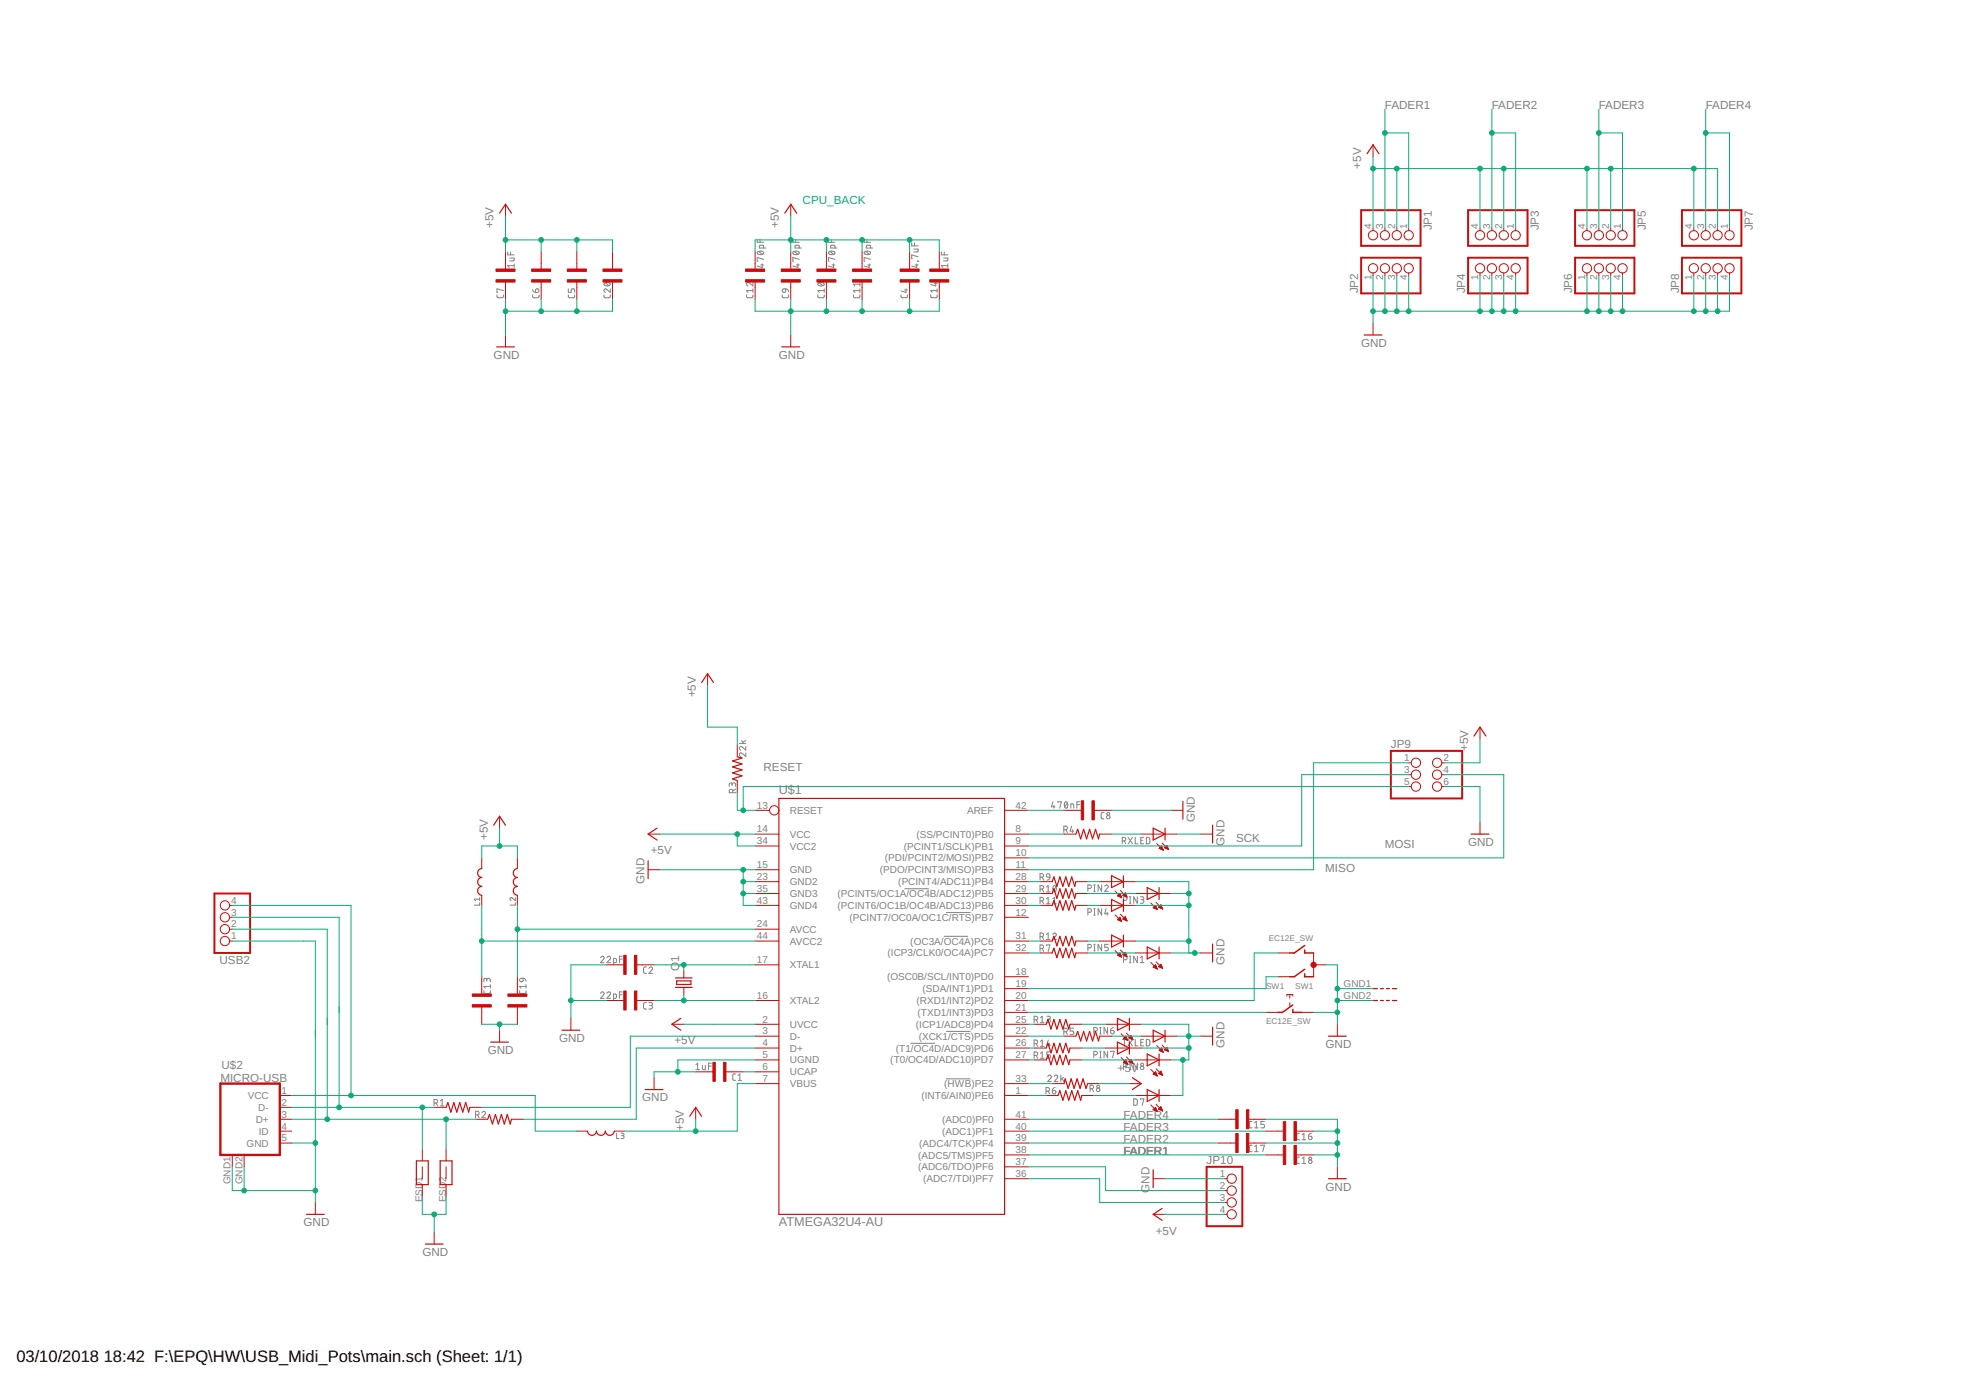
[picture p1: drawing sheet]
<svg xmlns="http://www.w3.org/2000/svg" width="420mm" height="297mm" viewBox="0 0 420 297" stroke-linecap="round" stroke-linejoin="round" font-family="sans-serif">
<g fill="none" stroke="#808080" stroke-width=".21">
<path d="M108.5 53.8v.7h1.4M108.9 55.1h1l-.2 .6-.8 .1M109.1 53.8v.7M109.9 56.8h-1.4l.3 .3M109.9 56.4v.7M161.8 51.2v.6h1.4M161.9 53.8a.75 .75 0 0 1 1.3 .3 .73 .73 0 0 1-.7 .4 .73 .73 0 0 1-.6-.6zM162.1 53.7l.8 .6M162.4 51.2v.6M162.6 56.6h.6M162.9 56.4v.7l-1.1-.2M163.2 53l-.1-.6-.8 .1v.5h1.4"/>
<path d="M163.2 55.4l-1.4-.4v.8h.2M169.4 51.2v.6h1.4M169.5 53.8a.75 .75 0 0 1 1.3 .3 .76 .76 0 0 1-.7 .3 .76 .76 0 0 1-.6-.5zM169.8 53.7l.7 .6M170.1 51.2v.6M170.2 56.6h.6M170.5 56.4v.7l-1.1-.2M170.8 53l-.1-.6-.8 .1v.5h1.4M170.8 55.4l-1.4-.4v.8h.2M177.1 51.2v.6h1.3M177.2 53.8a.75 .75 0 0 1 1.2 .3 .76 .76 0 0 1-.7 .3 .76 .76 0 0 1-.6-.5zM177.4 53.7l.7 .6"/>
<path d="M177.7 51.2v.6M177.8 56.6h.6M178.1 56.4v.7l-1-.2M178.4 53l-.1-.6-.8 .1v.5h1.4M178.4 55.4l-1.3-.4v.8h.1M184.7 51.2v.6h1.4M184.8 53.8a.75 .75 0 0 1 1.2 .3 .76 .76 0 0 1-.7 .3 .76 .76 0 0 1-.6-.5zM185 53.7l.8 .6M185.3 51.2v.6M185.4 56.6h.7M185.8 56.4v.7l-1.1-.2M186.1 53l-.2-.6-.7 .1-.1 .5h1.4"/>
<path d="M186.1 55.4l-1.4-.4v.8h.1M194.8 51.9v.6h1.4M195.3 53.2h.9l-.1 .6h-.8M195.5 51.9v.6M195.6 56.6h.6M195.9 56.4v.7l-1.1-.2M196.1 55.8l.1 .1zM196.2 54.9l-1.4-.4v.7h.2M201.2 53.8v.7h1.4M201.7 55.1h.9l-.1 .6-.8 .1M201.8 53.8v.7M202.6 56.8h-1.4l.3 .3"/>
<path d="M202.6 56.4v.7M106.2 63v.4l.3 .2h.9l.2-.2v-.4M107.6 62.1l-1.4-.4v.8h.2M113.8 63l.1 .4 .2 .2h.9l.2-.6M113.8 61.9l.1 .3 .5 .3M114.5 61.8a.39 .39 0 0 1 .7 .1 .39 .39 0 0 1-.4 .6h-.4zM121.5 63v.4l.3 .2h.8l.2-.6M121.5 61.7v.8h.5v-.5a.39 .39 0 0 1 .4-.3 .39 .39 0 0 1 .4 .3v.5M129.1 63v.4l.3 .2h.9l.1-.6M129.2 60.5a.75 .75 0 0 1 1.2 .4 .74 .74 0 0 1-.7 .2 .74 .74 0 0 1-.6-.5zM129.4 60.4l.7 .6M130.4 61.7v.8l-.7-.7a.37 .37 0 0 0-.6 .2 .37 .37 0 0 0 .3 .5"/>
<path d="M159.5 63l.1 .4 .3 .2h.8l.2-.2v-.4M160.9 60.3v.8l-.8-.6a.37 .37 0 0 0-.5 .1 .37 .37 0 0 0 .3 .5M160.9 62.1h-1.4l.4 .4M160.9 61.7v.8M167.2 63v.4l.3 .2h.8l.2-.2v-.4M167.3 61.8l.6-.1v.5a.38 .38 0 0 1-.5 .2 .38 .38 0 0 1-.1-.6zM167.9 61.7l.5 .3 .1 .3M174.8 63v.4l.3 .2h.9l.1-.2v-.4M174.9 60.5a.75 .75 0 0 1 1.2 .4 .77 .77 0 0 1-1.3-.3zM175.1 60.4l.8 .6M176.1 61.7v.8M176.1 62.1h-1.3l.3 .4"/>
<path d="M182.4 63v.4l.3 .2h.9l.1-.2 .1-.4M183.8 62.1h-1.4l.3 .4M183.8 60.3v.8M183.8 61.7v.8M183.8 60.7h-1.4l.3 .4M192.6 63v.4l.3 .2h.8l.2-.2v-.4M193.3 62h.6M193.6 61.7v.8l-1-.3M198.9 63v.4l.3 .2h.9l.2-.2v-.4M199.7 60.6h.6M200 60.3v.8l-1.1-.3M200.3 62.1h-1.4l.3 .4"/>
<path d="M200.3 61.7v.8M158 158.9h1.4M158.5 158.3l.4 .6M159.4 159.5v.8l-.8-.7a.37 .37 0 0 0-.6 .2 .37 .37 0 0 0 .3 .5M159.4 158.3l-.7 .3M156.5 167.7a.38 .38 0 0 1 .3-.4 .38 .38 0 0 1 .4 .4v.3M156.5 167.9l-.1-.5-.3-.1-.2 .1v.6M156.6 169.4v-.4a.38 .38 0 0 0-.4-.4 .38 .38 0 0 0-.3 .4v.4h1.3M157.2 168.6l-.6 .4M159.4 160.9v.7l-.8-.6a.37 .37 0 0 0-.6 .1 .37 .37 0 0 0 .3 .5M225 171.3l-.3 1.1h.8M225.2 172.1v.6"/>
<path d="M226.1 171.5v-.2h.7l-.3 1.4M227.4 177.3h.3a.38 .38 0 0 0 .4-.4 .38 .38 0 0 0-.4-.3h-.3v1.3M227.6 171.4h.1a.68 .68 0 0 1 .5 .6 .68 .68 0 0 1-.5 .7l-.2-.7zM227.8 177.3l.3 .6M228.1 171.6l-.6 .8M228.9 172.7v-.9l.5 .1 .1 .8M229 176.6l-.3 1h.8M229.2 177.3v.6M230.1 171.9h.7M230.8 171.3h-.7v1.4M235.9 173.6l-.4 .1-.2 .2 .1 .9 .1 .2h.4M239.8 179.7h.4a.38 .38 0 0 0 .4-.4 .38 .38 0 0 0-.4-.4h-.4v1.4"/>
<path d="M240.3 179.7l.3 .6M241.1 178.9l.9 1.4M242 178.9l-.9 1.4M242.6 178.9v1.4h.6M243.8 179.6h.4M244.4 178.9h-.6v1.4h.6M245 178.9l.5 .1 .2 .2v.7l-.2 .4h-.5zM102.5 192.9v.5h-1.1M102.5 191.8v.7M102.5 192.2h-1.1l.2 .3M110.1 191.8v.7l-.6-.6a.32 .32 0 0 0-.5 .1 .32 .32 0 0 0 .2 .5M110.1 192.9v.5h-1.1"/>
<path d="M193.4 189.9h5.1M202.3 195h5M222.3 187.5h.4a.38 .38 0 0 0 .3-.4 .38 .38 0 0 0-.3-.4h-.4v1.4M222.3 190h.4a.38 .38 0 0 0 .3-.4 .38 .38 0 0 0-.3-.4h-.4v1.4M222.3 192.5h.4a.38 .38 0 0 0 .3-.3 .38 .38 0 0 0-.3-.4h-.4v1.3M222.7 187.5l.3 .6M222.7 190l.3 .6M222.7 192.5l.3 .6M223.6 189.5l.4-.3v1.4M223.6 192.1l.4-.3v1.3M223.6 199.7l.4-.3v1.4M223.6 190.6h.8"/>
<path d="M223.6 193.1h.8M223.7 186.8l.3-.1 .3 .1 .1 .7-.7-.1zM224.4 187.5l-.3 .5-.3 .1M225 199.7a.37 .37 0 0 1 .5-.3 .37 .37 0 0 1 .1 .6l-.6 .8h.8M225 193.1h.8M225 192.1l.4-.3v1.3M225.2 189.3h.1a.68 .68 0 0 1 .5 .6 .68 .68 0 0 1-.5 .7l-.3-.7zM225.7 189.5l-.6 .8M232.5 189.9h.4a.38 .38 0 0 0 .4-.4 .38 .38 0 0 0-.4-.4h-.4v1.4M232.5 194.9h.4a.38 .38 0 0 0 .4-.3 .38 .38 0 0 0-.4-.4h-.4v1.4M233.8 189.1h.3M233.8 190.5h.3"/>
<path d="M233.8 194.2h.3M233.8 195.6h.3M233.9 189.1v1.4M233.9 194.2v1.4M235.4 189.1v1.4l-.7-1.4v1.4M235.4 194.2v1.4l-.7-1.4v1.4M236.1 189.4a.37 .37 0 0 1 .5-.3 .37 .37 0 0 1 .1 .6l-.6 .8h.8M236.4 194.2l-.3 1.1h.8M236.6 194.9v.7M240.1 192.4h.4a.38 .38 0 0 0 .4-.4 .38 .38 0 0 0-.4-.4h-.4v1.4M241.4 191.6h.3M241.4 193h.3"/>
<path d="M241.5 191.6v1.4M243.1 191.6v1.4l-.8-1.4v1.4M243.7 191.6l.6 .1 .2 .2-.2 .3-.4 .1M244.1 192.3a.38 .38 0 0 1 .4 .3 .38 .38 0 0 1-.4 .4h-.4M103.4 211.7v.4l.3 .2h.9l.2-.2v-.4M104 209.4a.38 .38 0 0 1 .4-.4 .38 .38 0 0 1 .4 .4v.4M104 209.7v-.5l-.3-.1-.3 .1v.6M104.8 210.4v.8M104.8 210.8h-1.4l.3 .4M111 211.7l.1 .4 .2 .2h.9l.2-.6M111.1 209.2l.7-.2v.5a.38 .38 0 0 1-.5 .3 .38 .38 0 0 1-.2-.6zM111.8 209l.4 .2 .2 .5"/>
<path d="M112.4 210.8h-1.4l.3 .4M112.4 210.4v.8M128.4 204.7a.37 .37 0 0 1 .5-.3 .37 .37 0 0 1 .1 .6l-.6 .7h.7M128.4 212.3a.37 .37 0 0 1 .5-.3 .37 .37 0 0 1 .1 .6l-.6 .7h.7M129.7 204.7a.37 .37 0 0 1 .5-.3 .37 .37 0 0 1 .2 .6l-.7 .7h.8M129.7 212.3a.38 .38 0 0 1 .5-.3 .38 .38 0 0 1 .2 .6l-.7 .7h.8M131.1 205.7l.6-.1-.1-.8h-.5v1.4M131.1 213.3l.6-.1-.1-.8h-.5v1.4M132.4 205h.6M132.4 212.6h.6M133 204.3h-.6v1.4M133 212h-.6v1.3"/>
<path d="M138.2 206.6l-.5 .1-.2 .2 .1 .9 .1 .2h.5M138.2 214.2l-.5 .1-.2 .3 .1 .8 .1 .2h.5M138.7 206.9a.37 .37 0 0 1 .5-.2 .37 .37 0 0 1 .1 .5l-.6 .8h.7M138.7 214.2h.4l.3 .3-.1 .3-.4 .1M139.1 214.9a.38 .38 0 0 1 .3 .3 .38 .38 0 0 1-.3 .4h-.4M201.8 200.1h5M221 217.9h.4a.38 .38 0 0 0 .4-.3 .38 .38 0 0 0-.4-.4h-.4v1.3M221.5 217.9l.3 .6M222.3 202.7h.4a.38 .38 0 0 0 .3-.4 .38 .38 0 0 0-.3-.4h-.4v1.4M222.3 200.2h.4a.38 .38 0 0 0 .3-.4 .38 .38 0 0 0-.3-.4h-.4v1.4M222.4 217.5l.3-.3v1.3M222.4 218.5h.7"/>
<path d="M222.7 202.7l.3 .6M222.7 200.2l.3 .6M223.6 202.1v-.2h.8l-.4 1.4M223.6 200.8h.8M223.7 217.2h.6l.2 .2-.2 .4h-.4M224.1 217.8a.38 .38 0 0 1 .4 .4 .38 .38 0 0 1-.4 .3h-.4M229.5 219.7h-.8v.6h.5a.39 .39 0 0 1 .3 .4 .39 .39 0 0 1-.3 .4h-.5M232.5 202.6h.4a.38 .38 0 0 0 .4-.4 .38 .38 0 0 0-.4-.4h-.4v1.4M233.8 201.8h.3M233.8 203.2h.3M233.9 201.8v1.4M235 219.6h.3"/>
<path d="M235.2 219.6v1.4M235.4 201.8v1.4l-.7-1.4v1.4M236.7 219.6v1.4l-.8-1.4v1.4M236.9 201.8h-.8v.6h.4a.39 .39 0 0 1 .4 .4 .39 .39 0 0 1-.4 .4h-.4M238 219.6l-.5 .2-.1 .4M240.1 205.1h.4a.38 .38 0 0 0 .4-.4 .38 .38 0 0 0-.4-.4h-.4v1.4M241.4 205.7h.3M241.4 204.3h.3M241.5 204.3v1.4M243.1 204.3v1.4l-.8-1.4v1.4M243.7 205.7h.8M243.7 204.7l.4-.4v1.4"/>
<path d="M92.8 235.7h.3a.38 .38 0 0 0 .4-.4 .38 .38 0 0 0-.4-.4h-.3v1.4M93.2 235.7l.3 .6M94.1 235.2l.4-.3v1.4M94.1 236.3h.8M101.6 238.3h.4a.38 .38 0 0 0 .4-.4 .38 .38 0 0 0-.4-.4h-.4v1.4M102.1 238.3l.3 .6M103 237.8a.38 .38 0 0 1 .5-.3 .38 .38 0 0 1 .2 .6l-.7 .8h.8M148.7 227.5l.4-.3v1.4M148.7 228.6h.8M150.1 227.7v.6l.2 .3h.4v-.9M151.4 227.8h.6M152 227.2h-.6v1.4"/>
<path d="M157.2 229.5h-.4l-.2 .3v.9l.2 .1 .4 .1M157.7 230.9h.8M157.7 229.8l.4-.3v1.4M194.6 222.9h5.1M202.3 220.4h5M202.3 230.5h5M221 223h.4a.38 .38 0 0 0 .4-.4 .38 .38 0 0 0-.4-.4h-.4v1.4M221 225.6h.4a.38 .38 0 0 0 .4-.4 .38 .38 0 0 0-.4-.4h-.4v1.4M221.5 223l.3 .6M221.5 225.6l.3 .6M222.4 222.6l.3-.4v1.4M222.4 225.1l.3-.3v1.4"/>
<path d="M222.4 223.6h.7M222.4 226.2h.7M223.5 233.2h.4a.38 .38 0 0 0 .4-.4 .38 .38 0 0 0-.4-.4h-.4v1.4M223.9 230a.38 .38 0 0 1 .6-.2 .38 .38 0 0 1 .1 .6l-.7 .7h.8M224 233.2l.3 .6M224 222.2l-.3 1.1h.8M224.3 223v.6M224.5 224.8h-.8v.6h.5a.39 .39 0 0 1 .3 .4 .39 .39 0 0 1-.3 .4h-.5M224.9 233h.5a.39 .39 0 0 1 .3 .5 .39 .39 0 0 1-.4 .3 .39 .39 0 0 1-.4-.4zM225.3 230a.38 .38 0 0 1 .5-.2 .38 .38 0 0 1 .2 .6l-.7 .7h.8M225.5 232.4l-.4 .1-.2 .5M226.7 229.7v1.4"/>
<path d="M227 230.5l.3 .6M227.3 230.2l-.6 .5M227.4 220.5h.3a.38 .38 0 0 0 .4-.4 .38 .38 0 0 0-.4-.4h-.3v1.4M227.8 220.5l.3 .6M233 232.7h.3a.38 .38 0 0 0 .4-.4 .38 .38 0 0 0-.4-.4h-.3v1.4M233.4 232.7l.3 .6M233.8 220.3h.3a.38 .38 0 0 0 .4-.3 .38 .38 0 0 0-.4-.4h-.3v1.4M233.8 225.4h.3a.38 .38 0 0 0 .4-.4 .38 .38 0 0 0-.4-.3h-.3v1.3M235 221h.3M235 224.7h.3M235 226h.3M235.2 224.7v1.3"/>
<path d="M236.7 224.7v1.3l-.8-1.3v1.3M237.4 220.2h.4a.38 .38 0 0 1 .3 .4 .38 .38 0 0 1-.4 .3 .38 .38 0 0 1-.3-.3zM237.4 224.8v-.1h.7l-.4 1.3M239.9 222.1h.8M240.1 228h.4a.38 .38 0 0 0 .4-.4 .38 .38 0 0 0-.4-.4h-.4v1.4M240.3 222.1v1.4M241.1 222.1l.9 1.4M241.4 228.6h.3M241.4 227.2h.3M241.5 227.2v1.4M242 222.1l-.9 1.4M242.3 234.8h.5l.2 .3 .1 .7-.3 .4h-.5z"/>
<path d="M242.6 222.1v1.4h.6M243.1 227.2v1.4l-.8-1.4v1.4M243.7 235v-.2h.8l-.4 1.4M243.8 222.7h.4M244.4 222.1h-.6v1.4h.6M245 222.1l.5 .1 .2 .2v.7l-.2 .4h-.5zM267.6 239.6l-.4 .1-.2 .2v.9l.2 .2h.4M268.1 239.9l.4-.3v1.4M270.2 239.6h-.7v.7h.4a.39 .39 0 0 1 .3 .3 .39 .39 0 0 1-.3 .4h-.4M131.8 242.2v1.1h.5M132.7 242.2h.4l.3 .2-.2 .3h-.3M133.1 242.7l.3 .2-.1 .3-.6 .1"/>
<path d="M267.6 244.7l-.4 .1-.2 .2v.9l.2 .2h.4M268.1 241h.8M268.1 245l.4-.3v1.4M268.1 246.1h.8M269.5 244.9v-.2h.7l-.3 1.4M277.7 242.2h-.4l-.2 .3 .1 .9 .1 .1 .4 .1M277.7 247.3h-.4l-.2 .3 .1 .9 .1 .1h.4M278.3 243.6h.7M278.3 242.5l.4-.3v1.4M278.3 247.6l.4-.3v1.3M278.3 248.6h.7M279.6 242.8h.5a.39 .39 0 0 1 .3 .4 .39 .39 0 0 1-.4 .4 .39 .39 0 0 1-.4-.4z"/>
<path d="M280.2 242.2l-.3 .1-.3 .5"/>
<circle cx="236.8" cy="173.9" r=".3"/>
<circle cx="236.9" cy="174.6" r=".38"/>
<circle cx="234.7" cy="232.2" r=".31"/>
<circle cx="234.7" cy="232.9" r=".39"/>
<circle cx="244.1" cy="227.5" r=".31"/>
<circle cx="244.1" cy="228.2" r=".39"/>
<circle cx="280" cy="247.6" r=".31"/>
<circle cx="280" cy="248.2" r=".38"/>
</g>
<g fill="none" stroke="#c90d0c" stroke-width=".25">
<path d="M292.2 32.9l1.2-2 1.3 2M106.8 45.6l1.2-2 1.3 2M167.7 45.6l1.3-2 1.3 2M106.1 74.1h3.8M167.1 74.1h3.8M291.5 71.6h3.8M149.9 145.9l1.3-1.9 1.3 1.9M315 157.3l1.3-1.9 1.3 1.9M105.5 176.3l1.3-1.9 1.2 1.9M140.4 177l-1.9 1.2 1.9 1.3M157.6 161.7l1 .3-2.1 .6 2.1 .7-2.1 .6 2.1 .6-2.1 .7 2.1 .6-2.1 .6 1.1 .4M166.5 170.6h48.2v88.9h-48.2z"/>
<path d="M229.9 178.2l.4-1 .6 2.1 .7-2.1 .6 2.1 .7-2.1 .6 2.1 .6-2.1 .7 2.1 .2-1.1M246.4 177l2.6 1.2-2.6 1.3zM249 177v2.5M252.8 171.3v3.8M259.1 176.3v3.8M314.4 178.2h3.8M103 185.6a.96 .96 0 0 0-.9 1 .96 .96 0 0 0 .9 .9 .96 .96 0 0 0-.9 1 .96 .96 0 0 0 .9 .9 .96 .96 0 0 0-.9 1 .96 .96 0 0 0 .9 .9M110.6 185.6a.96 .96 0 0 0-.9 1 .96 .96 0 0 0 .9 .9 .96 .96 0 0 0-.9 1 .96 .96 0 0 0 .9 .9 .96 .96 0 0 0-.9 1 .96 .96 0 0 0 .9 .9M138.5 184v3.8M224.9 188.4l.3-1 .7 2 .6-2 .6 2 .7-2 .6 2 .6-2 .7 2 .2-1M224.9 190.9l.3-1 .7 2.1 .6-2.1 .6 2.1 .7-2.1 .6 2.1 .6-2.1 .7 2.1 .2-1.1M224.9 193.5l.3-1 .7 2 .6-2 .6 2 .7-2 .6 2 .6-2 .7 2 .2-1"/>
<path d="M237.6 187.1l2.5 1.3-2.5 1.3zM237.6 192.2l2.5 1.3-2.5 1.3zM237.6 199.8l2.5 1.3-2.5 1.3zM240.1 187.1v2.6M240.1 192.2v2.6M240.1 199.8v2.6M245.2 189.7l2.5 1.2-2.5 1.3zM247.7 189.7v2.5M144.4 209h3.5M144.4 211h3.5M144.6 209.6h3.1v.8h-3.1zM145.5 217.6l-1.9 1.3 1.9 1.3"/>
<path d="M223.6 218.9l.4-1 .6 2 .6-2 .7 2 .6-2 .6 2 .7-2 .6 2 .3-1M224.9 201.1l.3-1 .7 2 .6-2 .6 2 .7-2 .6 2 .6-2 .7 2 .2-1M224.9 203.6l.3-1 .7 2.1 .6-2.1 .6 2.1 .7-2.1 .6 2.1 .6-2.1 .7 2.1 .2-1.1M238.8 217.6l2.6 1.3-2.6 1.3zM241.4 217.6v2.6M245.2 202.4l2.5 1.2-2.5 1.3zM247.7 202.4v2.5M259.1 201.7v3.8M259.1 219.5v3.8M293.4 211.3h1M293.4 213.8h1M295 211.3h.7"/>
<path d="M295 213.8h.7M296.3 211.3h.6M296.3 213.8h.6M297.6 211.3h.9M297.6 213.8h.9M95.3 236.6l.4-1 .7 2.1 .6-2.1 .6 2.1 .7-2.1 .6 2.1 .6-2.1 .7 2.1 .2-1.1M104.2 239.2l.4-1 .6 2 .7-2 .6 2 .6-2 .7 2 .6-2 .7 2 .2-1M104.9 222.7h3.8M120.1 220.2h3.8M137.9 232.8h3.8M147.4 238.5l1.3-1.9 1.2 1.9M223.6 224l.4-1.1 .6 2.1 .6-2.1 .7 2.1 .6-2.1 .6 2.1 .7-2.1 .6 2.1 .3-1"/>
<path d="M223.6 226.5l.4-1 .6 2 .6-2 .7 2 .6-2 .6 2 .7-2 .6 2 .3-1M226.1 234.1l.4-1 .6 2 .7-2 .6 2 .6-2 .7 2 .6-2 .6 2 .3-1M227.4 231.6l.2-1.1 .7 2.1 .6-2.1 .7 2.1 .6-2.1 .6 2.1 .7-2.1 .6 2.1 .4-1M229.9 221.4l.4-1 .6 2 .7-2 .6 2 .7-2 .6 2 .6-2 .7 2 .2-1M238.8 222.7l2.6 1.3-2.6 1.2zM241.4 222.7v2.5M242 230.3l1.9 1.3-1.9 1.2M245.2 225.2l2.5 1.3-2.5 1.3zM245.2 232.8l2.5 1.3-2.5 1.3zM246.4 220.2l2.6 1.2-2.6 1.3zM247.7 225.2v2.6M247.7 232.8v2.6"/>
<path d="M249 220.2v2.5M283.9 221.4h3.8M65.5 259.5h3.8M89 248.1h2.5v5.1h-2.5zM94.1 248.1h2.5v5.1h-2.5zM125.6 241.7a.95 .95 0 0 0 .9 .9 .95 .95 0 0 0 1-.9 .95 .95 0 0 0 .9 .9 .95 .95 0 0 0 1-.9 .95 .95 0 0 0 .9 .9 .95 .95 0 0 0 1-.9M246.4 250v3.8M248.3 258.2l-1.9 1.3 1.9 1.3M283.9 251.9h3.8M90.9 265.9h3.8"/>
</g>
<g fill="none" stroke="#c90d0c" stroke-width=".21">
<path d="M293.4 30.9v2.6M108 43.6v2.6M108 53.8v3.7M115.7 53.8v3.7M123.3 53.8v3.7M130.9 53.8v3.7M161.4 53.8v3.7M169 43.6v2.6M169 53.8v3.7M176.6 53.8v3.7M184.2 53.8v3.7M194.4 53.8v3.7"/>
<path d="M200.7 53.8v3.7M293.4 48.7v.6M293.4 58.3v.6M296 48.7v.6M296 58.3v.6M298.5 48.7v.6M298.5 58.3v.6M301.1 48.7v.6M301.1 58.3v.6M316.3 48.7v.6M316.3 58.3v.6M318.8 48.7v.6"/>
<path d="M318.8 58.3v.6M321.4 48.7v.6M321.4 58.3v.6M323.9 48.7v.6M323.9 58.3v.6M339.2 48.7v.6M339.2 58.3v.6M341.7 48.7v.6M341.7 58.3v.6M344.2 48.7v.6M344.2 58.3v.6M346.8 48.7v.6"/>
<path d="M346.8 58.3v.6M362 48.7v.6M362 58.3v.6M364.5 48.7v.6M364.5 58.3v.6M367.1 48.7v.6M367.1 58.3v.6M369.6 48.7v.6M369.6 58.3v.6M108 60.3v3.7M108 71.6v2.5M115.7 60.3v3.7"/>
<path d="M123.3 60.3v3.7M130.9 60.3v3.7M161.4 60.3v3.7M169 60.3v3.7M169 71.6v2.5M176.6 60.3v3.7M184.2 60.3v3.7M194.4 60.3v3.7M200.7 60.3v3.7M293.4 69v2.6M151.2 144v2.5M157.6 159.2v2.5"/>
<path d="M316.3 155.4v2.5M106.8 174.4v2.6M138.5 178.2h2.6M157.6 166.8v2.6M161.4 173.2h3.1M161.4 178.2h5.1M214.7 173.2h5.1M214.7 178.2h5.1M227.4 173.2h3.7M227.4 178.2h2.5M233.9 173.2h3.7M235 178.2h2.6"/>
<path d="M243.9 178.2h7.6M250.3 173.2h2.5M256.6 178.2h2.5M301.1 163h.5M301.1 165.5h.5M301.1 168.1h.5M308.1 163h.6M308.1 165.5h.6M308.1 168.1h.6M316.3 175.7v2.5M49.1 193.5h.5M49.1 198.6h.5"/>
<path d="M49.1 196h.5M103 183.3v2.3M103 191.3v2.2M110.6 183.3v2.3M110.6 191.3v2.2M138.5 185.9h2.6M161.4 180.8h5.1M161.4 185.9h5.1M161.4 188.4h5.1M161.4 190.9h5.1M161.4 193.5h5.1M161.4 198.6h5.1"/>
<path d="M214.7 180.8h5.1M214.7 185.9h5.1M214.7 188.4h5.1M214.7 190.9h5.1M214.7 193.5h5.1M214.7 183.3h5.1M214.7 196h5.1M222.3 188.4h2.6M222.3 190.9h2.6M222.3 193.5h2.6M229.9 188.4h2.6M229.9 190.9h2.6"/>
<path d="M229.9 193.5h2.6M235 188.4h7.6M235 193.5h7.6M238.3 190.4l1.4 1.4M238.3 195.5l1.4 1.4M238.8 191.5l.9 .3M238.8 196.5l.9 .4M238.8 191.4h.7M238.8 196.5h.7M239 191.3h.5M239 196.4h.5M239.1 196.6h.5"/>
<path d="M239.1 191.6h.5M239.1 191.2h.3M239.1 196.3h.3M239.2 191.1h.2M239.2 196.2h.2M239.3 191h.1M239.3 190.9l-.5 .6M239.3 190.9l.4 .9M239.3 196l-.5 .5M239.3 196l.4 .9M239.3 196.7h.3M239.3 196h.1"/>
<path d="M239.4 191.7h.2M239.5 190.3l1.4 1.4M239.5 195.4l1.4 1.4M239.6 196.9h.1M239.6 191.8h.1M240 191.3h.7M240 191.3l.9 .4M240 191.3l.5-.5 .4 .9M240 196.4h.7M240.1 191.2h.5M240.1 196.3h.5M240.2 191.1h.4"/>
<path d="M240.2 196.5h.5M240.2 196.2h.4M240.2 191.4h.5M240.3 191h.2M240.3 196h.2M240.5 190.8h.1M240.5 195.9l-.5 .5 .9 .4M240.5 195.9l.4 .9M240.5 195.9h.1M240.5 196.6h.3M240.5 191.6h.3M240.8 196.7h.1"/>
<path d="M240.8 191.7h.1M242.6 190.9h7.7M245.9 193l1.4 1.4M246.4 194l.9 .4M246.5 194h.7M246.6 193.8h.5M246.7 194.1h.5M246.7 193.7h.4M246.8 193.6h.2M247 193.5l-.6 .5M247 193.5l.3 .9M247 193.5h.1"/>
<path d="M247 194.2h.3M247.1 192.8l1.4 1.4M247.2 180.3l1.4 1.4M247.2 194.3h.1M247.6 193.8h.7M247.7 181.3l.5-.5 .4 .9zM247.7 193.7h.6M247.8 181.3h.7M247.8 181.2h.6M247.8 194h.6M247.8 193.6h.4M247.9 181.1h.4"/>
<path d="M248 193.5h.2M248 181.4h.5M248.1 181h.2M248.1 193.4h.1M248.1 193.4l-.5 .5 .9 .3M248.1 193.4l.4 .8M248.1 194.1h.3M248.2 180.8h.1M248.3 181.5h.3M248.3 180.1l1.4 1.4M248.4 194.2h.1M248.9 181.2l.5-.5 .3 .8z"/>
<path d="M248.9 181.2h.7M249 181.1h.5M249.1 181h.4M249.2 180.8h.2M249.2 181.3h.4M249.3 180.7h.1M249.5 181.4h.2M49.1 201.1h.5M103 208.7v3.7M103 215.2v3.7M110.6 208.7v3.7M110.6 215.2v3.7"/>
<path d="M122 217.6v2.6M129.6 206.2h3.7M129.6 213.8h3.7M136.1 206.2h3.7M136.1 213.8h3.7M143.6 218.9h2.5M146.1 207.5v1.5M146.1 211v1.5M161.4 201.1h5.1M161.4 206.2h5.1M161.4 213.8h5.1M161.4 218.9h5.1"/>
<path d="M214.7 201.1h5.1M214.7 213.8h5.1M214.7 218.9h5.1M214.7 203.6h5.1M214.7 208.7h5.1M214.7 211.3h5.1M214.7 216.3h5.1M221 218.9h2.6M222.3 201.1h2.6M222.3 203.6h2.6M228.7 218.9h2.5M229.9 201.1h2.6"/>
<path d="M229.9 203.6h2.6M235 201.1h7.6M236.3 218.9h7.6M238.3 203.1l1.4 1.4M238.9 204.1h.6M239 204h.5M239 204.2h.6M239.1 203.9h.3M239.2 203.8h.2M239.3 204.3h.3M239.3 203.6l.4 .9-.9-.3zM239.5 203l1.4 1.4"/>
<path d="M239.6 204.5h.1M240 204l.5-.5 .4 .9zM240 204h.7M240.1 203.9h.5M240.2 204.1h.5M240.2 203.8h.4M240.4 203.6h.1M240.5 204.2h.3M240.7 204.3h.1M242.6 203.6h7.7M245.9 205.7l1.4 1.4M246.5 206.6h.7"/>
<path d="M246.6 206.8h.6M246.6 206.5h.5M246.7 206.4h.4M246.9 206.3h.1M246.9 206.9h.3M247 206.2l.3 .9-.9-.4zM247.1 205.5l1.4 1.4M247.2 207h.1M247.6 206.6l.5-.5 .4 .8zM247.6 206.5h.7M247.8 206.4h.4M247.8 206.6h.5"/>
<path d="M247.9 206.3h.3M248 206.2h.1M248.1 206.8h.3M248.3 206.9h.2M256.6 203.6h2.5M270.6 216.3h2.5M273.1 203.6h2.6M273.1 208.7h2.6M275 212.9v-.4h1.3v.4M275.7 212.5v.8M275.7 214.3v.8M278.2 216.3h2.5"/>
<path d="M280.7 206.2h2.6M280.7 203.6v5.1M285.8 218.9v2.5M59.8 234.1h2.5M59.8 239.2h2.5M59.8 236.6h2.5M92.8 236.6h2.5M100.4 236.6h2.6M101.7 239.2h2.5M106.8 220.2v2.5M109.3 239.2h2.5M139.8 230.3v2.5"/>
<path d="M148.7 229h3.7M148.7 236.6v2.6M155.2 229h3.6M161.4 221.4h5.1M161.4 224h5.1M161.4 226.5h5.1M161.4 229h5.1M161.4 231.6h5.1M214.7 221.4h5.1M214.7 224h5.1M214.7 226.5h5.1M214.7 231.6h5.1"/>
<path d="M214.7 234.1h5.1M214.7 239.2h5.1M221 224h2.6M221 226.5h2.6M223.6 234.1h2.5M224.9 231.6h2.5M227.4 221.4h2.5M228.7 224h2.5M228.7 226.5h2.5M231.2 234.1h2.5M232.5 231.6h2.5M235 221.4h2.6"/>
<path d="M236.3 224h7.6M239.6 220.9l1.4 1.4M239.6 226l1.4 1.4M240.2 227h.6M240.2 222h.6M240.2 221.8h.6M240.2 226.9h.6M240.3 221.7h.4M240.3 226.8h.4M240.4 221.6h.3M240.4 227.1h.5M240.4 226.7h.3"/>
<path d="M240.5 222.1h.4M240.5 221.5h.1M240.6 226.5h.1M240.6 221.4l.4 .9-.9-.4zM240.6 226.5l.4 .9-.9-.4zM240.7 227.3h.2M240.7 220.8l1.4 1.4M240.7 225.9l1.4 1.4M240.7 222.2h.2M241.2 221.8l.5-.5 .4 .9zM241.2 226.9l.5-.5 .4 .9zM241.3 226.9h.7"/>
<path d="M241.3 221.7h.6M241.3 221.8h.7M241.3 226.8h.6M241.4 231.6h2.5M241.4 221.6h.5M241.4 226.7h.5M241.6 221.5h.2M241.6 226.5h.2M241.6 227h.4M241.6 222h.4M241.7 221.4h.1M241.7 226.4h.1"/>
<path d="M241.9 227.1h.2M241.9 222.1h.2M242.6 226.5h7.7M242.6 234.1h7.7M243.9 221.4h7.6M245.9 228.5l1.4 1.4M245.9 236.1l1.4 1.4M246.4 229.5l.9 .4M246.4 229.5l.6-.5 .3 .9M246.4 237.2l.9 .3M246.4 237.2l.6-.6 .3 .9M246.4 237.2h.8"/>
<path d="M246.5 229.6h.7M246.5 229.4h.6M246.6 237h.5M246.7 229.3h.4M246.7 236.9h.4M246.7 237.3h.5M246.8 229.7h.4M246.8 229.2h.2M246.8 236.8h.2M246.9 229.1h.1M246.9 236.7h.1M247 237.4h.3"/>
<path d="M247 229.8h.3M247.1 228.4l1.4 1.4M247.1 236l1.4 1.4M247.2 223.5l1.4 1.4M247.3 237.5h.1M247.3 229.9h.1M247.6 237h.7M247.6 237l.5-.5 .4 .9zM247.6 229.4h.7M247.7 229.3h.6M247.7 236.9h.6M247.8 224.5h.7"/>
<path d="M247.8 224.4h.6M247.8 229.2h.4M247.8 236.8h.4M247.9 237.2h.5M247.9 229.1h.3M247.9 224.2h.4M247.9 229.6h.5M247.9 236.7h.3M248.1 224.6h.4M248.1 224.1h.2M248.1 229h.1M248.1 236.6h.1"/>
<path d="M248.1 228.9l-.5 .5 .9 .4M248.1 228.9l.4 .9M248.2 237.3h.2M248.2 224h.1M248.2 229.7h.2M248.2 224l.4 .9-.9-.4zM248.3 223.3l1.4 1.4M248.3 224.7h.3M248.4 237.4h.1M248.9 224.3l.5-.5 .3 .9zM248.9 224.4h.7M248.9 224.2h.7"/>
<path d="M249.1 224.1h.4M249.2 224h.2M249.2 224.5h.5M249.3 223.9h.1M249.5 224.6h.2M256.6 221.4h2.5M260.4 239.2h3.7M266.9 239.2h3.7M49.6 246.8v2.5M52.2 246.8v2.5M59.8 241.7h2.5M59.8 244.3h2.5"/>
<path d="M67.4 257v2.5M90.3 245.5v2.6M90.3 249.3v2.6M90.3 253.2v2.5M95.3 245.5v2.6M95.3 249.3v2.6M95.3 253.2v2.5M123.3 241.7h2.3M131.3 241.7h2.1M214.7 241.7h5.1M214.7 244.3h5.1M214.7 246.8h5.1"/>
<path d="M214.7 249.3h5.1M214.7 251.9h5.1M246.4 251.9h2.6M246.4 259.5h2.6M260.4 244.3h3.7M261.7 251.9h.5M261.7 254.4h.5M261.7 257h.5M261.7 259.5h.5M266.9 244.3h3.7M270.6 241.7h3.7M270.6 246.8h3.7"/>
<path d="M277.1 241.7h3.6M277.1 246.8h3.6M285.8 249.3v2.6M92.8 263.3v2.6"/>
<circle cx="293.4" cy="50.3" r=".99"/>
<circle cx="293.4" cy="57.3" r=".99"/>
<circle cx="296" cy="50.3" r=".99"/>
<circle cx="296" cy="57.3" r=".99"/>
<circle cx="298.5" cy="57.3" r=".99"/>
<circle cx="298.5" cy="50.3" r=".99"/>
<circle cx="301.1" cy="57.3" r=".99"/>
<circle cx="301.1" cy="50.3" r=".99"/>
<circle cx="316.3" cy="50.3" r=".99"/>
<circle cx="316.3" cy="57.3" r=".99"/>
<circle cx="318.8" cy="57.3" r=".99"/>
<circle cx="318.8" cy="50.3" r=".99"/>
<circle cx="321.4" cy="50.3" r=".99"/>
<circle cx="321.4" cy="57.3" r=".99"/>
<circle cx="323.9" cy="50.3" r=".99"/>
<circle cx="323.9" cy="57.3" r=".99"/>
<circle cx="339.2" cy="57.3" r=".99"/>
<circle cx="339.2" cy="50.3" r=".99"/>
<circle cx="341.7" cy="57.3" r=".99"/>
<circle cx="341.7" cy="50.3" r=".99"/>
<circle cx="344.2" cy="57.3" r=".99"/>
<circle cx="344.2" cy="50.3" r=".99"/>
<circle cx="346.8" cy="57.3" r=".99"/>
<circle cx="346.8" cy="50.3" r=".99"/>
<circle cx="362" cy="50.3" r=".99"/>
<circle cx="362" cy="57.3" r=".99"/>
<circle cx="364.5" cy="50.3" r=".99"/>
<circle cx="364.5" cy="57.3" r=".99"/>
<circle cx="367.1" cy="57.3" r=".99"/>
<circle cx="367.1" cy="50.3" r=".99"/>
<circle cx="369.6" cy="50.3" r=".99"/>
<circle cx="369.6" cy="57.3" r=".99"/>
<circle cx="165.5" cy="173.2" r=".99"/>
<circle cx="302.6" cy="163" r=".99"/>
<circle cx="302.6" cy="168.1" r=".99"/>
<circle cx="302.6" cy="165.5" r=".99"/>
<circle cx="307.1" cy="163" r=".99"/>
<circle cx="307.1" cy="168.1" r=".99"/>
<circle cx="307.1" cy="165.5" r=".99"/>
<circle cx="48.1" cy="193.5" r=".99"/>
<circle cx="48.1" cy="198.6" r=".99"/>
<circle cx="48.1" cy="196" r=".99"/>
<circle cx="48.1" cy="201.1" r=".99"/>
<circle cx="263.2" cy="257" r=".99"/>
<circle cx="263.2" cy="259.5" r=".99"/>
<circle cx="263.2" cy="251.9" r=".99"/>
<circle cx="263.2" cy="254.4" r=".99"/>
</g>
<g fill="#c90d0c" stroke="#c90d0c" stroke-width=".21">
<path d="M154.6 227h.6v4.1h-.6z"/>
<path d="M152.4 227h.5v4.1h-.5z"/>
<path d="M135.6 204.2h.5v4h-.5z"/>
<path d="M133.3 204.2h.5v4h-.5z"/>
<path d="M135.6 211.8h.5v4h-.5z"/>
<path d="M133.3 211.8h.5v4h-.5z"/>
<path d="M192.4 59.8h4v.5h-4z"/>
<path d="M192.4 57.5h4v.5h-4z"/>
<path d="M121.2 59.8h4.1v.5h-4.1z"/>
<path d="M121.2 57.5h4.1v.5h-4.1z"/>
<path d="M113.6 59.8h4.1v.5h-4.1z"/>
<path d="M113.6 57.5h4.1v.5h-4.1z"/>
<path d="M106 59.8h4.1v.5h-4.1z"/>
<path d="M106 57.5h4.1v.5h-4.1z"/>
<path d="M233.4 171.1h.5v4.1h-.5z"/>
<path d="M231.1 171.1h.5v4.1h-.5z"/>
<path d="M167 59.8h4v.5h-4z"/>
<path d="M167 57.5h4v.5h-4z"/>
<path d="M174.6 59.8h4v.5h-4z"/>
<path d="M174.6 57.5h4v.5h-4z"/>
<path d="M182.2 59.8h4.1v.5h-4.1z"/>
<path d="M182.2 57.5h4.1v.5h-4.1z"/>
<path d="M159.3 59.8h4.1v.5h-4.1z"/>
<path d="M159.3 57.5h4.1v.5h-4.1z"/>
<path d="M100.9 212.4h4.1v.5h-4.1z"/>
<path d="M100.9 214.7h4.1v.5h-4.1z"/>
<path d="M198.7 59.8h4.1v.5h-4.1z"/>
<path d="M198.7 57.5h4.1v.5h-4.1z"/>
<path d="M266.4 237.2h.5v4h-.5z"/>
<path d="M264.1 237.2h.5v4h-.5z"/>
<path d="M276.5 239.7h.6v4.1h-.6z"/>
<path d="M274.3 239.7h.5v4.1h-.5z"/>
<path d="M266.4 242.2h.5v4.1h-.5z"/>
<path d="M264.1 242.2h.5v4.1h-.5z"/>
<path d="M276.5 244.8h.6v4h-.6z"/>
<path d="M274.3 244.8h.5v4h-.5z"/>
<path d="M108.5 212.4h4.1v.5h-4.1z"/>
<path d="M108.5 214.7h4.1v.5h-4.1z"/>
<path d="M128.9 59.8h4v.5h-4z"/>
<path d="M128.9 57.5h4v.5h-4z"/>
</g>
<path d="M290.9 44.9h12.7v7.6h-12.7zM290.9 55.1h12.7v7.6h-12.7zM313.8 44.9h12.7v7.6h-12.7zM313.8 55.1h12.7v7.6h-12.7zM336.6 44.9h12.7v7.6h-12.7zM336.6 55.1h12.7v7.6h-12.7zM359.5 44.9h12.7v7.6h-12.7zM359.5 55.1h12.7v7.6h-12.7zM297.2 160.5h15.3v10.1h-15.3zM45.8 190.9h7.6v12.7h-7.6zM257.9 249.3h7.6v12.7h-7.6z" fill="none" stroke="#c90d0c" stroke-width=".42"/>
<path d="M276.3 214.8l-2.2 1.5h-1M276.3 215.7v.6h1.9M278.8 207.1l-2.2 1.6h-.9M278.8 208.1v.6h1.9M278.8 203v.6h1.9M278.8 202.1l-2.2 1.5h-.9" fill="none" stroke="#c90d0c" stroke-width=".32"/>
<circle cx="280.7" cy="206.2" r=".57" fill="#c90d0c" stroke="#c90d0c" stroke-width=".21"/>
<path d="M47.1 231.6h12.7v15.2h-12.7z" fill="none" stroke="#c90d0c" stroke-width=".51"/>
<g fill="none" stroke="#0dab76" stroke-width=".21">
<path d="M293.4 33.5v15.2M293.4 36h73.7v12.7M296 28.4h5.1v20.3M296 23.3v25.4M298.5 36v12.7M316.3 36v12.7M318.8 28.4h5.1v20.3M318.8 23.3v25.4M321.4 36v12.7M339.2 36v12.7M341.7 28.4h5.1v20.3M341.7 23.3v25.4"/>
<path d="M344.2 36v12.7M362 36v12.7M364.5 28.4h5.1v20.3M364.5 23.3v25.4M108 46.2v7.6M108 51.3h22.9v2.5M115.7 51.3v2.5M123.3 51.3v2.5M161.4 53.8v-2.5h39.3v2.5M169 46.2v7.6M176.6 51.3v2.5M184.2 51.3v2.5"/>
<path d="M194.4 51.3v2.5M293.4 58.9v10.1M296 58.9v7.6M298.5 58.9v7.6M301.1 58.9v7.6M316.3 58.9v7.6M318.8 58.9v7.6M321.4 58.9v7.6M323.9 58.9v7.6M339.2 58.9v7.6M341.7 58.9v7.6M344.2 58.9v7.6"/>
<path d="M346.8 58.9v7.6M362 58.9v7.6M364.5 58.9v7.6M367.1 58.9v7.6M369.6 58.9v7.6h-76.2M108 64v7.6M115.7 64v2.5M123.3 64v2.5M130.9 64v2.5h-22.9M161.4 64v2.5h39.3v-2.5M169 64v7.6M176.6 64v2.5"/>
<path d="M184.2 64v2.5M194.4 64v2.5M151.2 146.5v8.9h6.4v3.8M316.3 157.9v5.1h-7.6M106.8 177v3.8M141.1 178.2h20.3M157.6 169.4v3.8h3.8M157.6 178.2v2.6h3.8M219.8 178.2h7.6M219.8 173.2h7.6M237.6 178.2h6.3M237.6 173.2h12.7"/>
<path d="M251.5 178.2h5.1M301.1 163h-20.4v22.9h-60.9M301.1 168.1h-142.3v5.1M301.1 165.5h-22.9v15.3h-58.4M308.7 165.5h12.7v17.8h-101.6M308.7 168.1h7.6v7.6M49.6 193.5h25.4v40.6M49.6 196h22.9v40.6M49.6 198.6h20.3v40.6M103 183.3v-2.5h7.6v2.5M103 193.5v15.2M110.6 193.5v15.2"/>
<path d="M110.6 198.6h50.8M141.1 185.9h20.3M158.8 188.4h2.6M158.8 185.9v7.6h2.6M158.8 190.9h2.6M219.8 188.4h2.5M219.8 190.9h2.5M219.8 193.5h2.5M232.5 188.4h2.5M232.5 190.9h10.1M232.5 193.5h2.5M242.6 188.4h11.5v15.2"/>
<path d="M242.6 193.5h11.5M250.3 190.9h3.8M49.6 201.1h17.8v55.9M103 218.9h7.6M103 201.1h58.4M106.8 218.9v1.3M122 213.8h7.6M129.6 206.2h-7.6v11.4M139.8 213.8h21.6M139.8 206.2h21.6M146.1 218.9h15.3M146.1 206.2v1.3"/>
<path d="M146.1 212.5v1.3M219.8 218.9h1.2M219.8 203.6h2.5M219.8 201.1h2.5M219.8 216.3h50.8M231.2 218.9h5.1M232.5 203.6h10.1M232.5 201.1h2.5M242.6 201.1h11.5M243.9 218.9h10.2v7.6h-3.8M250.3 203.6h6.3M273.1 203.6h-5.1v10.2h-48.2"/>
<path d="M273.1 208.7h-2.5v2.6h-50.8M280.7 216.3h5.1M283.3 206.2h2.5v12.7M285.8 213.8h7.6M285.8 211.3h7.6M62.3 234.1h52.1v7.6h8.9M62.3 239.2h39.4M62.3 236.6h30.5M90.3 236.6v8.9M95.3 239.2v6.3M148.7 229h-8.9v1.3M148.7 239.2v2.5"/>
<path d="M158.8 229h2.6M161.4 226.5h-16.5v2.5M161.4 221.4h-26.7v15.2h-31.7M161.4 224h-25.4v15.2h-24.2M161.4 231.6h-3.8v10.1h-24.2M219.8 226.5h1.2M219.8 221.4h7.6M219.8 224h1.2M219.8 234.1h3.8M219.8 239.2h40.6M219.8 231.6h5.1M231.2 226.5h11.4"/>
<path d="M231.2 224h5.1M233.7 234.1h8.9M235 231.6h6.4M237.6 221.4h6.3M243.9 224h10.2M251.5 221.4h5.1M252.8 226.5v7.6h-2.5M270.6 239.2h15.2v10.1M49.6 249.3v5.1h17.8M52.2 249.3v5.1M62.3 244.3h5.1M90.3 255.7v3.8h5v-3.8"/>
<path d="M92.8 259.5v3.8M219.8 246.8h50.8M219.8 244.3h40.6M219.8 241.7h50.8M219.8 249.3h16.5v5.1h25.4M219.8 251.9h15.2v5.1h26.7M249 259.5h12.7M249 251.9h12.7M270.6 244.3h15.2M280.7 246.8h5.1M280.7 241.7h5.1"/>
</g>
<g fill="#0dab76" stroke="#0dab76" stroke-width=".21">
<circle cx="158.8" cy="185.9" r=".51"/>
<circle cx="158.8" cy="188.4" r=".51"/>
<circle cx="158.8" cy="190.9" r=".51"/>
<circle cx="144.9" cy="229" r=".51"/>
<circle cx="122" cy="213.8" r=".51"/>
<circle cx="254.1" cy="221.4" r=".51"/>
<circle cx="254.1" cy="224" r=".51"/>
<circle cx="252.8" cy="226.5" r=".51"/>
<circle cx="254.1" cy="190.9" r=".51"/>
<circle cx="254.1" cy="193.5" r=".51"/>
<circle cx="254.1" cy="201.1" r=".51"/>
<circle cx="255.3" cy="203.6" r=".51"/>
<circle cx="169" cy="66.5" r=".51"/>
<circle cx="184.2" cy="66.5" r=".51"/>
<circle cx="176.6" cy="66.5" r=".51"/>
<circle cx="194.4" cy="66.5" r=".51"/>
<circle cx="108" cy="66.5" r=".51"/>
<circle cx="115.7" cy="66.5" r=".51"/>
<circle cx="123.3" cy="66.5" r=".51"/>
<circle cx="293.4" cy="66.5" r=".51"/>
<circle cx="367.1" cy="66.5" r=".51"/>
<circle cx="364.5" cy="66.5" r=".51"/>
<circle cx="362" cy="66.5" r=".51"/>
<circle cx="346.8" cy="66.5" r=".51"/>
<circle cx="344.2" cy="66.5" r=".51"/>
<circle cx="341.7" cy="66.5" r=".51"/>
<circle cx="339.2" cy="66.5" r=".51"/>
<circle cx="323.9" cy="66.5" r=".51"/>
<circle cx="321.4" cy="66.5" r=".51"/>
<circle cx="318.8" cy="66.5" r=".51"/>
<circle cx="316.3" cy="66.5" r=".51"/>
<circle cx="301.1" cy="66.5" r=".51"/>
<circle cx="298.5" cy="66.5" r=".51"/>
<circle cx="296" cy="66.5" r=".51"/>
<circle cx="285.8" cy="216.3" r=".51"/>
<circle cx="285.8" cy="213.8" r=".51"/>
<circle cx="285.8" cy="211.3" r=".51"/>
<circle cx="92.8" cy="259.5" r=".51"/>
<circle cx="285.8" cy="246.8" r=".51"/>
<circle cx="285.8" cy="244.3" r=".51"/>
<circle cx="285.8" cy="241.7" r=".51"/>
<circle cx="67.4" cy="254.4" r=".51"/>
<circle cx="52.2" cy="254.4" r=".51"/>
<circle cx="67.4" cy="244.3" r=".51"/>
<circle cx="106.8" cy="218.9" r=".51"/>
<circle cx="157.6" cy="178.2" r=".51"/>
<circle cx="169" cy="51.3" r=".51"/>
<circle cx="184.2" cy="51.3" r=".51"/>
<circle cx="176.6" cy="51.3" r=".51"/>
<circle cx="194.4" cy="51.3" r=".51"/>
<circle cx="148.7" cy="241.7" r=".51"/>
<circle cx="108" cy="51.3" r=".51"/>
<circle cx="115.7" cy="51.3" r=".51"/>
<circle cx="123.3" cy="51.3" r=".51"/>
<circle cx="293.4" cy="36" r=".51"/>
<circle cx="298.5" cy="36" r=".51"/>
<circle cx="316.3" cy="36" r=".51"/>
<circle cx="321.4" cy="36" r=".51"/>
<circle cx="339.2" cy="36" r=".51"/>
<circle cx="344.2" cy="36" r=".51"/>
<circle cx="362" cy="36" r=".51"/>
<circle cx="106.8" cy="180.8" r=".51"/>
<circle cx="90.3" cy="236.6" r=".51"/>
<circle cx="72.5" cy="236.6" r=".51"/>
<circle cx="95.3" cy="239.2" r=".51"/>
<circle cx="69.9" cy="239.2" r=".51"/>
<circle cx="146.1" cy="206.2" r=".51"/>
<circle cx="158.8" cy="173.2" r=".51"/>
<circle cx="296" cy="28.4" r=".51"/>
<circle cx="318.8" cy="28.4" r=".51"/>
<circle cx="341.7" cy="28.4" r=".51"/>
<circle cx="364.5" cy="28.4" r=".51"/>
<circle cx="103" cy="201.1" r=".51"/>
<circle cx="110.6" cy="198.6" r=".51"/>
<circle cx="146.1" cy="213.8" r=".51"/>
<circle cx="75" cy="234.1" r=".51"/>
</g>
<g font-size="3.5">
<text x="3.5" y="291">03/10/2018</text>
<text x="22.2" y="291">18:42 F:\EPQ\HW\USB_Midi_Pots\main.sch (Sheet: 1/1)</text>
</g>
<g font-size="2.7" fill="#808080">
<text x="166.5" y="169.6">U$1</text>
<text x="166.5" y="262">ATMEGA32U4-AU</text>
</g>
<g font-size="2.5" fill="#808080">
<text x="296" y="23.3">FADER1</text>
<text x="318.8" y="23.3">FADER2</text>
<text x="341.7" y="23.3">FADER3</text>
<text x="364.5" y="23.3">FADER4</text>
<text x="290.9" y="36" transform="rotate(-90 290.9 36)">+5V</text>
<text x="105.5" y="48.7" transform="rotate(-90 105.5 48.7)">+5V</text>
<text x="166.5" y="48.7" transform="rotate(-90 166.5 48.7)">+5V</text>
<text x="306" y="49.2" transform="rotate(-90 306 49.2)">JP1</text>
<text x="328.9" y="49.2" transform="rotate(-90 328.9 49.2)">JP3</text>
<text x="351.7" y="49.2" transform="rotate(-90 351.7 49.2)">JP5</text>
<text x="374.6" y="49.2" transform="rotate(-90 374.6 49.2)">JP7</text>
<text x="290.3" y="62.7" transform="rotate(-90 290.3 62.7)">JP2</text>
<text x="313.1" y="62.7" transform="rotate(-90 313.1 62.7)">JP4</text>
<text x="336" y="62.7" transform="rotate(-90 336 62.7)">JP6</text>
<text x="358.8" y="62.7" transform="rotate(-90 358.8 62.7)">JP8</text>
<text x="105.5" y="76.7">GND</text>
<text x="166.5" y="76.7">GND</text>
<text x="290.9" y="74.1">GND</text>
<text x="148.7" y="149" transform="rotate(-90 148.7 149)">+5V</text>
<text x="297.2" y="159.8">JP9</text>
<text x="313.7" y="160.5" transform="rotate(-90 313.7 160.5)">+5V</text>
<text x="163.2" y="164.8">RESET</text>
<text x="104.2" y="179.5" transform="rotate(-90 104.2 179.5)">+5V</text>
<text x="255.3" y="175.7" transform="rotate(-90 255.3 175.7)">GND</text>
<text x="139.1" y="182.6">+5V</text>
<text x="261.7" y="180.8" transform="rotate(-90 261.7 180.8)">GND</text>
<text x="264.2" y="180">SCK</text>
<text x="295.9" y="181.3">MOSI</text>
<text x="313.7" y="180.8">GND</text>
<text x="137.8" y="188.9" transform="rotate(-90 137.8 188.9)">GND</text>
<text x="283.2" y="186.4">MISO</text>
<text x="46.9" y="206.1">USB2</text>
<text x="145.1" y="207.4" transform="rotate(-90 145.1 207.4)">Q</text>
<text x="145.1" y="205.5" transform="rotate(-90 145.1 205.5)">1</text>
<text x="261.7" y="206.2" transform="rotate(-90 261.7 206.2)">GND</text>
<text x="104.2" y="225.2">GND</text>
<text x="119.5" y="222.7">GND</text>
<text x="144.1" y="223.2">+5V</text>
<text x="261.7" y="224" transform="rotate(-90 261.7 224)">GND</text>
<text x="283.3" y="224">GND</text>
<text x="47.1" y="231.3">MICRO-USB</text>
<text x="47.3" y="228.5">U$2</text>
<text x="238.8" y="229">+5V</text>
<text x="137.2" y="235.4">GND</text>
<text x="240.1" y="239.2">FADER4</text>
<text x="146.1" y="241.7" transform="rotate(-90 146.1 241.7)">+5V</text>
<text x="240.1" y="244.3">FADER2</text>
<text x="240.1" y="241.7">FADER3</text>
<text x="240.1" y="246.8">FADER1</text>
<text x="257.9" y="248.7">JP10</text>
<text x="245.7" y="254.9" transform="rotate(-90 245.7 254.9)">GND</text>
<text x="283.3" y="254.4">GND</text>
<text x="64.9" y="262">GND</text>
<text x="247" y="263.8">+5V</text>
<text x="90.3" y="268.4">GND</text>
</g>
<text font-size="2.5" fill="#0dab76" x="171.5" y="43.6">CPU_BACK</text>
<g font-size="2.1" fill="#808080">
<text x="293.1" y="48.9" transform="rotate(-90 293.1 48.9)">4</text>
<text x="295.6" y="48.9" transform="rotate(-90 295.6 48.9)">3</text>
<text x="298.2" y="48.9" transform="rotate(-90 298.2 48.9)">2</text>
<text x="300.7" y="48.9" transform="rotate(-90 300.7 48.9)">1</text>
<text x="315.9" y="48.9" transform="rotate(-90 315.9 48.9)">4</text>
<text x="318.5" y="48.9" transform="rotate(-90 318.5 48.9)">3</text>
<text x="321" y="48.9" transform="rotate(-90 321 48.9)">2</text>
<text x="323.6" y="48.9" transform="rotate(-90 323.6 48.9)">1</text>
<text x="338.8" y="48.9" transform="rotate(-90 338.8 48.9)">4</text>
<text x="341.3" y="48.9" transform="rotate(-90 341.3 48.9)">3</text>
<text x="343.9" y="48.9" transform="rotate(-90 343.9 48.9)">2</text>
<text x="346.4" y="48.9" transform="rotate(-90 346.4 48.9)">1</text>
<text x="361.6" y="48.9" transform="rotate(-90 361.6 48.9)">4</text>
<text x="364.2" y="48.9" transform="rotate(-90 364.2 48.9)">3</text>
<text x="366.7" y="48.9" transform="rotate(-90 366.7 48.9)">2</text>
<text x="369.3" y="48.9" transform="rotate(-90 369.3 48.9)">1</text>
<text x="293.1" y="59.9" transform="rotate(-90 293.1 59.9)">1</text>
<text x="295.6" y="59.9" transform="rotate(-90 295.6 59.9)">2</text>
<text x="298.2" y="59.9" transform="rotate(-90 298.2 59.9)">3</text>
<text x="300.7" y="59.9" transform="rotate(-90 300.7 59.9)">4</text>
<text x="315.9" y="59.9" transform="rotate(-90 315.9 59.9)">1</text>
<text x="318.5" y="59.9" transform="rotate(-90 318.5 59.9)">2</text>
<text x="321" y="59.9" transform="rotate(-90 321 59.9)">3</text>
<text x="323.6" y="59.9" transform="rotate(-90 323.6 59.9)">4</text>
<text x="338.8" y="59.9" transform="rotate(-90 338.8 59.9)">1</text>
<text x="341.3" y="59.9" transform="rotate(-90 341.3 59.9)">2</text>
<text x="343.9" y="59.9" transform="rotate(-90 343.9 59.9)">3</text>
<text x="346.4" y="59.9" transform="rotate(-90 346.4 59.9)">4</text>
<text x="361.6" y="59.9" transform="rotate(-90 361.6 59.9)">1</text>
<text x="364.2" y="59.9" transform="rotate(-90 364.2 59.9)">2</text>
<text x="366.7" y="59.9" transform="rotate(-90 366.7 59.9)">3</text>
<text x="369.3" y="59.9" transform="rotate(-90 369.3 59.9)">4</text>
<text x="300.1" y="162.6">1</text>
<text x="300.1" y="165.2">3</text>
<text x="300.1" y="167.7">5</text>
<text x="308.5" y="162.6">2</text>
<text x="308.5" y="165.2">4</text>
<text x="308.5" y="167.7">6</text>
<text x="161.7" y="172.8">13</text>
<text x="168.8" y="173.9">RESET</text>
<text x="206.7" y="173.9">AREF</text>
<text x="217" y="172.8">42</text>
<text x="161.7" y="177.9">14</text>
<text x="168.8" y="179">VCC</text>
<text x="195.9" y="179">(SS/PCINT0)PB0</text>
<text x="217" y="177.9">8</text>
<text x="161.7" y="180.4">34</text>
<text x="161.7" y="185.5">15</text>
<text x="168.8" y="181.5">VCC2</text>
<text x="189.1" y="184.1">(PDI/PCINT2/MOSI)PB2</text>
<text x="193.1" y="181.5">(PCINT1/SCLK)PB1</text>
<text x="217" y="180.4">9</text>
<text x="217" y="183">10</text>
<text x="217" y="185.5">11</text>
<text x="161.7" y="188">23</text>
<text x="161.7" y="190.6">35</text>
<text x="168.8" y="186.6">GND</text>
<text x="168.8" y="189.2">GND2</text>
<text x="168.8" y="191.7">GND3</text>
<text x="179" y="191.7">(PCINT5/OC1A/OC4B/ADC12)PB5</text>
<text x="188" y="186.6">(PDO/PCINT3/MISO)PB3</text>
<text x="192" y="189.2">(PCINT4/ADC11)PB4</text>
<text x="217" y="188">28</text>
<text x="217" y="190.6">29</text>
<text x="49.4" y="195.7">3</text>
<text x="49.4" y="193.1">4</text>
<text x="161.7" y="193.1">43</text>
<text x="168.8" y="194.2">GND4</text>
<text x="179" y="194.2">(PCINT6/OC1B/OC4B/ADC13)PB6</text>
<text x="181.5" y="196.8">(PCINT7/OC0A/OC1C/RTS)PB7</text>
<text x="217" y="193.1">30</text>
<text x="217" y="195.7">12</text>
<text x="49.4" y="200.7">1</text>
<text x="49.4" y="198.2">2</text>
<text x="161.7" y="198.2">24</text>
<text x="161.7" y="200.7">44</text>
<text x="168.8" y="199.3">AVCC</text>
<text x="168.8" y="201.9">AVCC2</text>
<text x="194.5" y="201.9">(OC3A/OC4A)PC6</text>
<text x="217" y="200.7">31</text>
<text x="217" y="203.3">32</text>
<text x="161.7" y="205.8">17</text>
<text x="168.8" y="206.9">XTAL1</text>
<text x="189.6" y="209.5">(OSC0B/SCL/INT0)PD0</text>
<text x="189.7" y="204.4">(ICP3/CLK0/OC4A)PC7</text>
<text x="217" y="208.4">18</text>
<text x="161.7" y="213.4">16</text>
<text x="168.8" y="214.6">XTAL2</text>
<text x="195.9" y="214.6">(RXD1/INT2)PD2</text>
<text x="197.2" y="212">(SDA/INT1)PD1</text>
<text x="217" y="210.9">19</text>
<text x="217" y="213.4">20</text>
<text x="217" y="216">21</text>
<text x="287.1" y="210.9">GND1</text>
<text x="287.1" y="213.4">GND2</text>
<text x="162.9" y="218.5">2</text>
<text x="162.9" y="221.1">3</text>
<text x="168.8" y="219.6">UVCC</text>
<text x="195.8" y="219.6">(ICP1/ADC8)PD4</text>
<text x="196.1" y="217.1">(TXD1/INT3)PD3</text>
<text x="217" y="218.5">25</text>
<text x="217" y="221.1">22</text>
<text x="162.9" y="223.6">4</text>
<text x="162.9" y="226.1">5</text>
<text x="168.8" y="222.2">D-</text>
<text x="168.8" y="224.7">D+</text>
<text x="168.8" y="227.3">UGND</text>
<text x="190.3" y="227.3">(T0/OC4D/ADC10)PD7</text>
<text x="191.5" y="224.7">(T1/OC4D/ADC9)PD6</text>
<text x="196.3" y="222.2">(XCK1/CTS)PD5</text>
<text x="217" y="223.6">26</text>
<text x="217" y="226.1">27</text>
<text x="60.1" y="233.8">1</text>
<text x="162.9" y="228.7">6</text>
<text x="162.9" y="231.2">7</text>
<text x="168.8" y="229.8">UCAP</text>
<text x="168.8" y="232.3">VBUS</text>
<text x="201.8" y="232.3">(HWB)PE2</text>
<text x="217" y="231.2">33</text>
<text x="217" y="233.8">1</text>
<text x="52.9" y="234.9">VCC</text>
<text x="54.7" y="240">D+</text>
<text x="55.2" y="237.4">D-</text>
<text x="60.1" y="236.3">2</text>
<text x="60.1" y="238.8">3</text>
<text x="196.9" y="234.9">(INT6/AIN0)PE6</text>
<text x="201.3" y="240">(ADC0)PF0</text>
<text x="217" y="238.8">41</text>
<text x="52.7" y="245">GND</text>
<text x="55.3" y="242.5">ID</text>
<text x="60.1" y="241.4">4</text>
<text x="60.1" y="243.9">5</text>
<text x="196.4" y="245">(ADC4/TCK)PF4</text>
<text x="201.3" y="242.5">(ADC1)PF1</text>
<text x="217" y="241.4">40</text>
<text x="217" y="243.9">39</text>
<text x="196.2" y="250.1">(ADC6/TDO)PF6</text>
<text x="196.2" y="247.6">(ADC5/TMS)PF5</text>
<text x="217" y="246.5">38</text>
<text x="217" y="249">37</text>
<text x="217" y="251.5">36</text>
<text x="260.7" y="251.5">1</text>
<text x="49.3" y="253.1" transform="rotate(-90 49.3 253.1)">GND1</text>
<text x="51.8" y="253.1" transform="rotate(-90 51.8 253.1)">GND2</text>
<text x="90.3" y="257" transform="rotate(-90 90.3 257)">ESD</text>
<text x="90.3" y="252.6" transform="rotate(-90 90.3 252.6)">1</text>
<text x="95.3" y="257" transform="rotate(-90 95.3 257)">ESD</text>
<text x="95.3" y="252.6" transform="rotate(-90 95.3 252.6)">2</text>
<text x="197.3" y="252.7">(ADC7/TDI)PF7</text>
<text x="260.7" y="254.1">2</text>
<text x="260.7" y="256.6">3</text>
<text x="260.7" y="259.2">4</text>
</g>
<g font-size="1.8" fill="#808080">
<text x="271.1" y="201.1">EC12E_SW</text>
<text x="270.6" y="211.3">SW1</text>
<text x="276.8" y="211.3">SW1</text>
<text x="270.6" y="218.9">EC12E_SW</text>
</g>
</svg>
